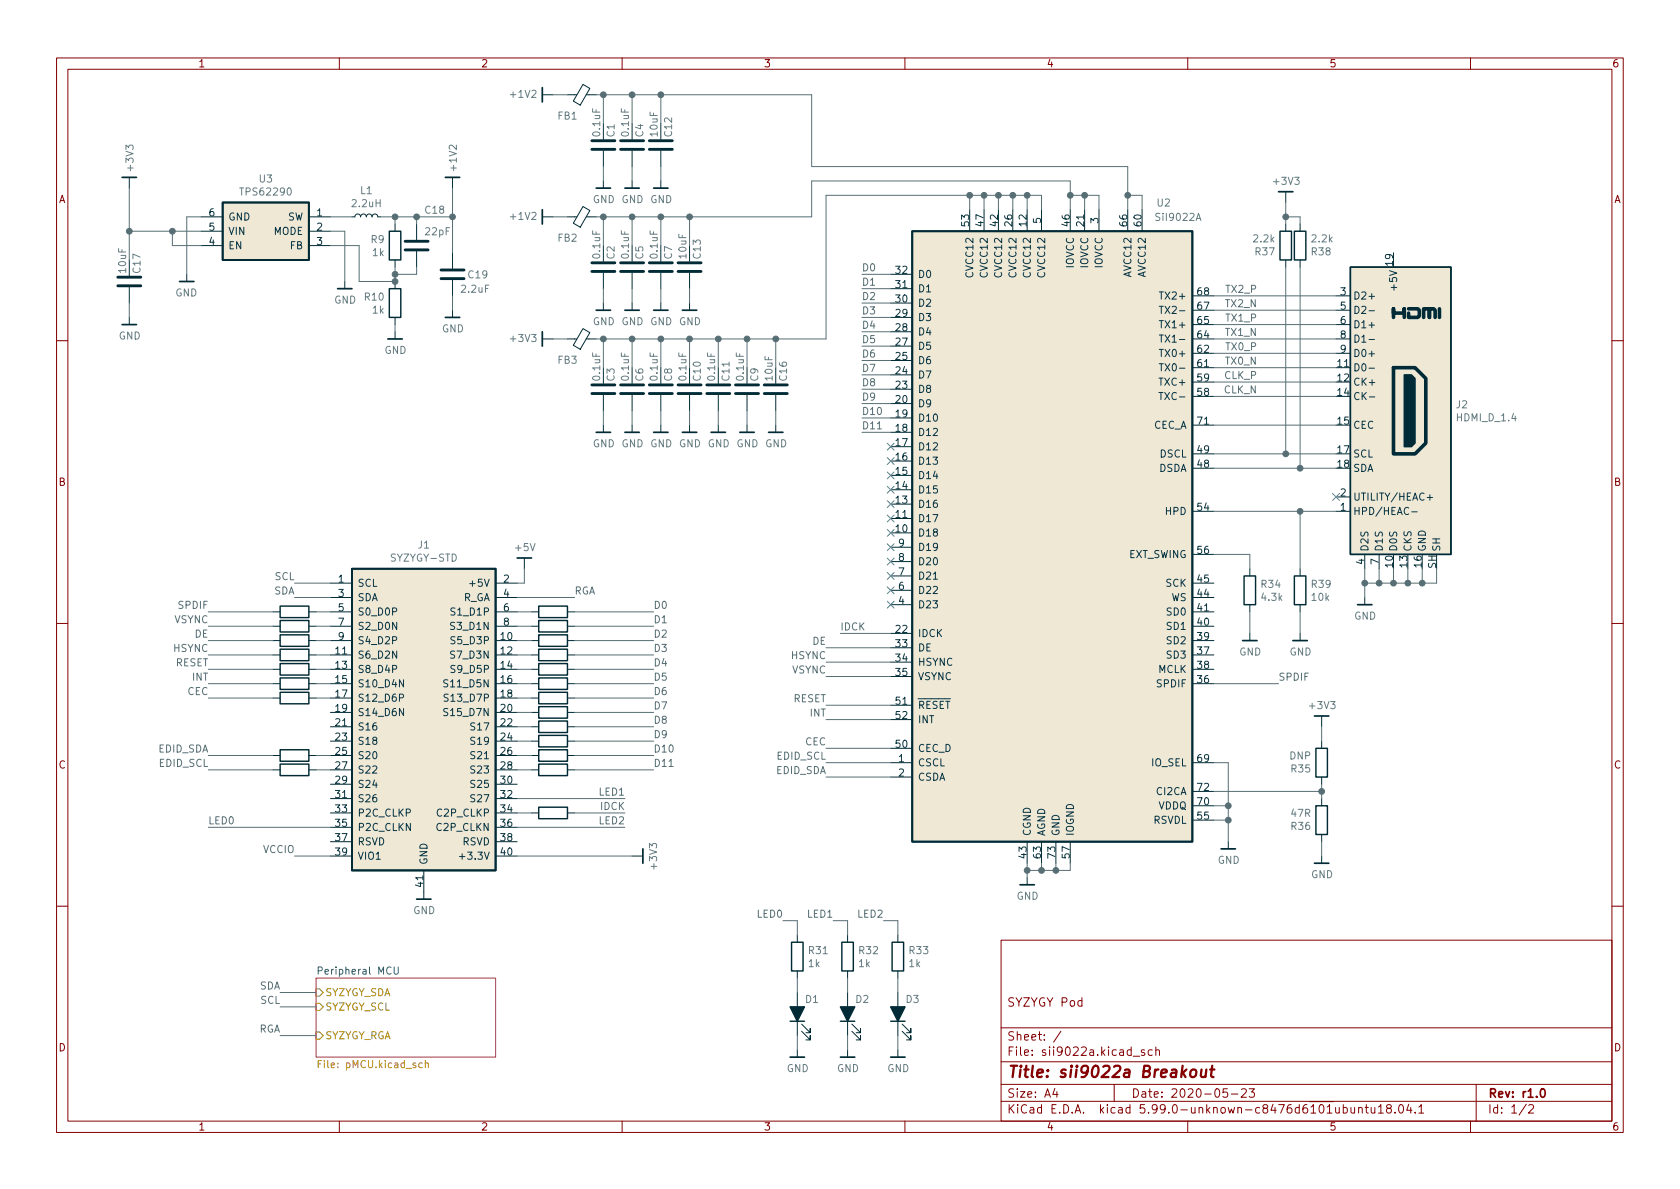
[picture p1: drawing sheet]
<svg xmlns="http://www.w3.org/2000/svg" width="297mm" height="210mm" viewBox="0 0 297 210" stroke-linecap="round" stroke-linejoin="round" font-family="sans-serif">
<g fill="none" stroke="#840000" stroke-width=".18">
<path d="M10 10.2h277v190.1h-277zM12 12.2h273v186.1h-273zM60 10.2v2M110 10.2v2M160 10.2v2M210 10.2v2M260 10.2v2M10 60.2h2M285 60.2h2M10 110.2h2M285 110.2h2M10 160.2h2"/>
<path d="M177 166.3h108v32h-108zM285 160.2h2M60 198.3v2M110 198.3v2M160 198.3v2M177 194.8h108M177 191.8h108M177 187.8h108M177 181.8h108M186.5 192.5l-.4 1h1M186.9 193v1M187.6 182.4l-1.3 1.9"/>
<path d="M197 191.8v3M200.4 186.8h1.1M202.4 185.7l-.4-.1-.2 .2 .1 .3 .5 .1v.4h-.6M203.7 185.7l-.4-.1-.3 .3v.4l.1 .3h.6M204.4 185.8l.2-.2 .3 .1 .1 .9M204.4 185.1v1.5M210 198.3v2M217 192.5h-.7l-.1 .7 .2-.1 .5 .1 .2 .2-.1 .5-.2 .1-.6-.1M217.7 193.5h1.2M219.5 192.7l.6-.2 .2 .2 .1 .3-1 1h1M220.9 192.5h.9l-.5 .6 .4 .1v.7l-.2 .1h-.4l-.2-.1M237.5 195.9l.4-.1 .3 .3v.4l-.1 .3h-.6"/>
<path d="M238.9 195.8v1h.4l.2-.1M239.5 195.8v1M240.2 196l.2-.2 .4 .1 .1 .9M240.2 195.8v1M241.4 195.8h.5M241.6 195.3v1.3l.3 .2M242.4 195.8l.1 1h.4l.2-.1M243.1 195.8v1M243.7 195.8l.4-.5v1.5M243.7 196.8h.9M245.4 196l-.3-.3 .1-.2 .2-.2 .5 .1 .1 .2-.1 .2-.6 .2-.2 .3 .1 .4 .2 .1h.3l.3-.3-.1-.4-.2-.1M246.6 196.7v.1"/>
<path d="M247.5 195.4l.1-.1a.81 .81 0 0 1 .6 .7 .81 .81 0 0 1-.3 .8h-.1a.81 .81 0 0 1-.6-.6 .81 .81 0 0 1 .3-.8zM249.1 195.3l-.4 1h.9M249.4 195.8v1M250.2 196.7v.1M250.9 195.8l.4-.5v1.5M250.9 196.8h.8M260 198.3v2M261 191.8v6.5M269.9 195.3l-1.3 1.9M270.3 195.5l.6-.2 .2 .2v.3l-.9 1h.9"/>
</g>
<path d="M272.6 192.6l.1-.1a.81 .81 0 0 1 .6 .7 .81 .81 0 0 1-.3 .8h-.2a.82 .82 0 0 1-.5-.6 .82 .82 0 0 1 .3-.8z" fill="none" stroke="#840000" stroke-width=".3"/>
<path d="M210.6 189.3a.52 .52 0 0 1 .5-.2 .52 .52 0 0 1 .4 .4v.6a.55 .55 0 0 1-.6 .4 .55 .55 0 0 1-.5-.4zM212.4 189.1v1.3a.57 .57 0 0 0 .8-.1M213.3 189.1l-.2 1.4M214 189.1h.7M214.3 188.5l-.2 1.7 .1 .2 .4 .1" fill="none" stroke="#840000" stroke-width=".4"/>
<path d="M55.9 173h31.7v13.9h-31.7z" fill="none" stroke="#840084" stroke-width=".18"/>
<path d="M56.3 171.7l.6-.1 .1-.2-.1-.3-.6-.1v1.3M69.7 171v1l.2 .3 .4-.1 .1-.2v-1" fill="none" stroke="#008484" stroke-width=".18"/>
<path d="M56.3 188.1h.4M56.9 187.5h-.6v1.3M74.6 188h-.3l-.3 .2 .2 .5h.4M75.2 188.1l.2-.1h.3v.8M75.2 187.5v1.3" fill="none" stroke="#b58900" stroke-width=".18"/>
<path d="M55.9 177.4h.6l.6 .6-.6 .7h-.6zM55.9 174.9h.6l.6 .6-.6 .6h-.6zM55.9 182.5h.6l.6 .6-.6 .7h-.6z" fill="none" stroke="#859900" stroke-width=".18"/>
<g fill="none" stroke="#002b36" stroke-width=".18">
<path d="M95.9 16.8h1.9M100.3 16.8h1.7M103.1 14.9l1.2 .7-1.7 3-1.2-.7zM103.7 16.8h1.7M22.9 31.4v1.9M35.6 38.3h3.8M54.6 38.3h3.8M62.2 38.3h.5l.2-.3 .3-.2 .4 .2 .2 .3 .1-.3 .3-.2 .4 .2 .2 .3 .2-.4h.4l.3 .1 .1 .3 .1-.3 .4-.2 .4 .2 .1 .3h.5M69.8 39.6v1.3M73.7 39.6v2.8M80 31.4v1.9M95.9 38.3h1.9"/>
<path d="M100.3 38.3h1.7M103.1 36.5l1.2 .7-1.7 3-1.2-.7zM103.7 38.3h1.7M106.7 21.8v2.8M106.7 26.7v2.8M106.7 32v1.3M111.8 21.8v2.8M111.8 26.7v2.8M111.8 32v1.3M116.8 21.8v2.8M116.8 26.7v2.8M116.8 32v1.3"/>
<path d="M171.4 37.1v3.8M174 37.1v3.8M176.5 37.1v3.8M179.1 37.1v3.8M181.6 37.1v3.8M184.1 37.1v3.8M189.2 37.1v3.8M191.8 37.1v3.8M194.3 37.1v3.8M199.4 37.1v3.8M201.9 37.1v3.8M227.3 33.9v1.9"/>
<path d="M227.3 39.6v1.3M229.9 39.6v1.3M22.9 46v2.8M22.9 50.8v2.8M22.9 56.1v1.3M33 48.5v1.3M35.6 40.9h3.8M35.6 43.4h3.8M54.6 40.9h3.8M54.6 43.4h3.8M61 49.8v1.2M69.8 46v1.2"/>
<path d="M69.8 49.8v1.2M69.8 56.1v1.3M69.8 58.7v1.2M73.7 44.4v2.8M80 44.7v2.8M80 49.5v2.8M80 54.9v1.2M95.9 59.9h1.9M100.3 59.9h1.7M103.1 58.1l1.2 .7-1.7 3-1.2-.7zM103.7 59.9h1.7M106.7 43.4v2.8"/>
<path d="M106.7 48.3v2.7M106.7 53.6v1.3M111.8 43.4v2.8M111.8 48.3v2.7M111.8 53.6v1.3M116.8 43.4v2.8M116.8 48.3v2.7M116.8 53.6v1.3M121.9 43.4v2.8M121.9 48.3v2.7M121.9 53.6v1.3M157.5 58.7h3.8"/>
<path d="M157.5 56.1h3.8M157.5 53.6h3.8M157.5 51h3.8M157.5 48.5h3.8M210.8 59.9h3.8M210.8 57.4h3.8M210.8 54.9h3.8M210.8 52.3h3.8M227.3 46v1.2M229.9 46v1.2M236.2 59.9h2.6M236.2 57.4h2.6"/>
<path d="M236.2 54.9h2.6M236.2 52.3h2.6M106.7 65v2.8M106.7 69.8v2.8M106.7 75.2v1.2M111.8 65v2.8M111.8 69.8v2.8M111.8 75.2v1.2M116.8 65v2.8M116.8 69.8v2.8M116.8 75.2v1.2M121.9 65v2.8"/>
<path d="M121.9 69.8v2.8M121.9 75.2v1.2M127 65v2.8M127 69.8v2.8M127 75.2v1.2M132.1 65v2.8M132.1 69.8v2.8M132.1 75.2v1.2M137.2 65v2.8M137.2 69.8v2.8M137.2 75.2v1.2M157.5 79h3.8"/>
<path d="M157.5 76.4h3.8M157.5 73.9h3.8M157.5 71.4h3.8M157.5 68.8h3.8M157.5 66.3h3.8M157.5 63.7h3.8M157.5 61.2h3.8M210.8 70.1h3.8M210.8 67.6h3.8M210.8 65h3.8M210.8 62.5h3.8M210.8 75.2h3.8"/>
<path d="M236.2 65h2.6M236.2 62.5h2.6M92.7 98.7v1.9M157.5 94.2h3.8M157.5 91.7h3.8M157.5 89.1h3.8M157.5 86.6h3.8M157.5 84.1h3.8M157.5 81.5h3.8M157.5 99.3h3.8M157.5 96.8h3.8M210.8 82.8h3.8"/>
<path d="M210.8 80.3h3.8M210.8 90.4h3.8M210.8 98h3.8M236.2 90.4h2.6M236.2 87.9h2.6M241.3 98v2.6M243.8 98v2.6M48.3 113.3h1.2M48.3 115.8h1.2M48.3 118.4h1.2M48.3 108.2h1.2M48.3 110.7h1.2"/>
<path d="M54.6 113.3h1.3M54.6 115.8h1.3M54.6 118.4h1.3M54.6 108.2h1.3M54.6 110.7h1.3M58.4 103.1h3.8M58.4 113.3h3.8M58.4 115.8h3.8M58.4 118.4h3.8M58.4 105.7h3.8M58.4 108.2h3.8M58.4 110.7h3.8"/>
<path d="M87.6 103.1h3.8M87.6 113.3h3.8M87.6 115.8h3.8M87.6 118.4h3.8M87.6 105.7h3.8M87.6 108.2h3.8M87.6 110.7h3.8M94 113.3h1.2M94 115.8h1.2M94 118.4h1.2M94 108.2h1.2M94 110.7h1.2"/>
<path d="M100.3 113.3h1.3M100.3 115.8h1.3M100.3 118.4h1.3M100.3 108.2h1.3M100.3 110.7h1.3M157.5 112h3.8M157.5 114.5h3.8M157.5 117.1h3.8M157.5 119.6h3.8M157.5 106.9h3.8M157.5 104.4h3.8M157.5 101.8h3.8"/>
<path d="M210.8 103.1h3.8M210.8 113.3h3.8M210.8 115.8h3.8M210.8 118.4h3.8M210.8 105.7h3.8M210.8 108.2h3.8M210.8 110.7h3.8M221 100.6v1.2M221 106.9v1.3M221 112v1.3M229.9 100.6v1.2M229.9 106.9v1.3"/>
<path d="M229.9 112v1.3M241.3 105.7v1.2M48.3 136.1h1.2M48.3 120.9h1.2M48.3 123.4h1.2M48.3 133.6h1.2M54.6 136.1h1.3M54.6 120.9h1.3M54.6 123.4h1.3M54.6 133.6h1.3M58.4 136.1h3.8M58.4 120.9h3.8"/>
<path d="M58.4 123.4h3.8M58.4 126h3.8M58.4 128.5h3.8M58.4 131.1h3.8M58.4 133.6h3.8M58.4 138.7h3.8M87.6 136.1h3.8M87.6 120.9h3.8M87.6 123.4h3.8M87.6 126h3.8M87.6 128.5h3.8M87.6 131.1h3.8"/>
<path d="M87.6 133.6h3.8M87.6 138.7h3.8M94 136.1h1.2M94 120.9h1.2M94 123.4h1.2M94 126h1.2M94 128.5h1.2M94 131.1h1.2M94 133.6h1.2M100.3 136.1h1.3M100.3 120.9h1.3M100.3 123.4h1.3"/>
<path d="M100.3 126h1.3M100.3 128.5h1.3M100.3 131.1h1.3M100.3 133.6h1.3M157.5 134.9h3.8M157.5 137.4h3.8M157.5 132.3h3.8M157.5 124.7h3.8M157.5 127.2h3.8M210.8 120.9h3.8M210.8 134.9h3.8M210.8 139.9h3.8"/>
<path d="M233.7 126.6v1.9M233.7 131.1v1.2M233.7 137.4v1.3M58.4 141.2h3.8M58.4 143.8h3.8M58.4 146.3h3.8M58.4 148.8h3.8M58.4 151.4h3.8M74.9 153.9v5.1M87.6 141.2h3.8M87.6 143.8h3.8M87.6 146.3h3.8"/>
<path d="M87.6 148.8h3.8M87.6 151.4h3.8M94 143.8h1.2M100.3 143.8h1.3M111.8 151.4h1.9M181.6 148.8v3.8M181.6 155.2v1.3M184.1 148.8v3.8M186.7 148.8v3.8M189.2 148.8v3.8M210.8 145h3.8M210.8 142.5h3.8"/>
<path d="M217.2 148.8v1.3M233.7 141.2v1.3M233.7 147.6v1.2M233.7 151.4v1.2M141 165.3v1.3M141 171.7v1.3M141 175.5v7.6M149.9 165.3v1.3M149.9 171.7v1.3M149.9 175.5v7.6M158.7 165.3v1.3M158.7 171.7v1.3"/>
<path d="M158.7 175.5v7.6M141 185.7v1.2M141.7 182.4l1.6 1.5v-.8v.8h-.8M141.7 181.1l1.6 1.5v-.7v.7h-.8M149.9 185.7v1.2M150.6 182.4l1.5 1.5v-.8v.8h-.7M150.6 181.1l1.5 1.5v-.7v.7h-.7M158.7 185.7v1.2M159.5 182.4l1.5 1.5v-.8v.8h-.7M159.5 181.1l1.5 1.5v-.7v.7h-.7"/>
</g>
<g fill="none" stroke="#002b36" stroke-width=".3">
<path d="M95.9 15.5v2.5M21.6 31.4h2.5M78.7 31.4h2.6M95.9 37.1v2.5M105.4 33.3h2.5M110.5 33.3h2.5M115.6 33.3h2.5M226.1 33.9h2.5M21.6 57.4h2.5M31.7 49.8h2.6M59.7 51h2.5M68.6 59.9h2.5"/>
<path d="M78.7 56.1h2.6M95.9 58.7v2.5M105.4 54.9h2.5M110.5 54.9h2.5M115.6 54.9h2.5M120.6 54.9h2.6M105.4 76.4h2.5M110.5 76.4h2.5M115.6 76.4h2.5M120.6 76.4h2.6M125.7 76.4h2.6M130.8 76.4h2.5"/>
<path d="M135.9 76.4h2.5M91.4 98.7h2.6M219.7 113.3h2.5M228.6 113.3h2.5M240 106.9h2.6M232.4 126.6h2.5M73.7 159h2.5M113.7 150.1v2.5M180.3 156.5h2.6M215.9 150.1h2.5M232.4 152.6h2.5M139.7 186.9h2.5"/>
<path d="M148.6 186.9h2.5M157.5 186.9h2.5"/>
</g>
<g fill="none" stroke="#002b36" stroke-width=".51">
<path d="M104.6 26.4h4.1M104.6 24.9h4.1M109.7 26.4h4.1M109.7 24.9h4.1M114.8 26.4h4.1M114.8 24.9h4.1M20.8 50.5h4.1M20.8 49h4.1M71.6 44.2h4.1M71.6 42.7h4.1M78 49.3h4M78 47.7h4"/>
<path d="M104.6 48h4.1M104.6 46.5h4.1M109.7 48h4.1M109.7 46.5h4.1M114.8 48h4.1M114.8 46.5h4.1M119.9 48h4.1M119.9 46.5h4.1M104.6 69.6h4.1M104.6 68.1h4.1M109.7 69.6h4.1M109.7 68.1h4.1"/>
<path d="M114.8 69.6h4.1M114.8 68.1h4.1M119.9 69.6h4.1M119.9 68.1h4.1M125 69.6h4M125 68.1h4M130 69.6h4.1M130 68.1h4.1M135.1 69.6h4.1M135.1 68.1h4.1"/>
</g>
<g fill="none" stroke="#002b36" stroke-width=".25">
<path d="M68.8 51h2.1v5.1h-2.1zM68.8 40.9h2.1v5.1h-2.1zM226.3 40.9h2v5.1h-2zM228.9 40.9h2v5.1h-2zM238.8 47.2h17.7v50.8h-17.7zM49.5 114.8h5.1v2h-5.1zM49.5 112.3h5.1v2h-5.1zM49.5 109.7h5.1v2.1h-5.1zM49.5 107.2h5.1v2h-5.1zM49.5 119.9h5.1v2h-5.1zM49.5 117.3h5.1v2.1h-5.1zM95.2 119.9h5.1v2h-5.1z"/>
<path d="M95.2 117.3h5.1v2.1h-5.1zM95.2 114.8h5.1v2h-5.1zM95.2 109.7h5.1v2.1h-5.1zM95.2 107.2h5.1v2h-5.1zM95.2 112.3h5.1v2h-5.1zM220 101.8h2v5.1h-2zM228.9 101.8h2v5.1h-2zM49.5 135.1h5.1v2.1h-5.1zM49.5 132.6h5.1v2h-5.1zM49.5 122.4h5.1v2.1h-5.1zM95.2 127.5h5.1v2h-5.1zM95.2 132.6h5.1v2h-5.1z"/>
<path d="M95.2 130h5.1v2.1h-5.1zM95.2 135.1h5.1v2.1h-5.1zM95.2 125h5.1v2h-5.1zM95.2 122.4h5.1v2.1h-5.1zM232.7 132.3h2v5.1h-2zM95.2 142.7h5.1v2.1h-5.1zM232.7 142.5h2v5.1h-2zM140 166.6h2v5.1h-2zM148.8 166.6h2.1v5.1h-2.1zM157.7 166.6h2.1v5.1h-2.1zM139.7 180.6h2.5M148.6 180.6h2.5"/>
<path d="M157.5 180.6h2.5"/>
</g>
<g fill="#eee8d5" stroke="#eee8d5" stroke-width=".18">
<path d="M62.2 100.6h25.4v53.3h-25.4z"/>
<path d="M39.4 35.8h15.2v10.2h-15.2z"/>
<path d="M161.3 40.9h49.5v107.9h-49.5z"/>
<path d="M238.8 47.2h17.7v50.8h-17.7z"/>
</g>
<path d="M39.4 35.8h15.2v10.2h-15.2zM161.3 40.9h49.5v107.9h-49.5zM62.2 100.6h25.4v53.3h-25.4z" fill="none" stroke="#002b36" stroke-width=".33"/>
<g fill="none" stroke="#073642" stroke-width=".18">
<path d="M205 59.2h.7M205 54.2h.7M205.3 54.2v1.2M205.3 59.2v1.3M242.1 54.9h.9M204.9 69.4h.7M205 64.3h.7M205.3 64.3v1.3M242.1 65.1h.9M242.1 60h.9M242.1 70.2h1M249.6 90.5h1"/>
<path d="M252.3 88h1M79.2 122.8l-.4-.1-.2 .2v.3l.5 .3 .1 .3-.2 .2h-.5M81.2 151.5h1"/>
</g>
<g fill="#002b36" stroke="#002b36" stroke-width=".25">
<path d="M139.7 178h2.5l-1.2 2.6z"/>
<path d="M157.5 178h2.5l-1.3 2.6z"/>
<path d="M248.3 66.3h1.3l.6 .6v11.5l-.6 .6h-1.3z"/>
<path d="M148.6 178h2.5l-1.2 2.6z"/>
</g>
<path d="M246.4 56.1v-1.5v.8h1.9v-.8v1.5M249 54.6h1.7l.3 .3v1l-.3 .2h-1.7v-.7M251.7 56.1v-1.5h1v1.5v-1.5h.8l.2 .3v1.2M254.5 54.6v1.5M246.4 65h3.8l1.9 1.9v11.5l-1.9 1.9h-3.8z" fill="none" stroke="#002b36" stroke-width=".63"/>
<g fill="none" stroke="#586e75" stroke-width=".18">
<path d="M97.8 16.8h2.5M105.4 16.8h38.1v12.7h55.9v7.6M106.7 16.8v5M111.8 16.8v5M116.8 16.8v5M22.9 33.3v12.7M35.6 38.3h-2.6v10.2M58.4 38.3h3.8M67.3 38.3h12.7M69.8 38.3v1.3M73.7 38.3v1.3M80 33.3v11.4"/>
<path d="M97.8 38.3h2.5M106.7 29.5v2.5M106.7 38.3v5.1M111.8 29.5v2.5M111.8 38.3v5.1M116.8 29.5v2.5M116.8 38.3v5.1M121.9 38.3v5.1M171.4 34.5v2.6M174 34.5v2.6M176.5 34.5v2.6M179.1 34.5v2.6"/>
<path d="M181.6 34.5v2.6M184.1 37.1v-2.6h-38.1v25.4h-40.6M189.2 34.5h5.1v2.6M189.2 37.1v-5.1h-45.7v6.3h-38.1M191.8 34.5v2.6M199.4 34.5h2.5v2.6M227.3 38.3h2.6v1.3M227.3 35.8v3.8M22.9 40.9h12.7M22.9 53.6v2.5M30.5 40.9v2.5h5.1M58.4 43.4h5.1v6.4h6.3v-2.6"/>
<path d="M58.4 40.9h2.6v8.9M69.8 57.4v1.3M73.7 47.2v1.3h-3.9M80 52.3v2.6M97.8 59.9h2.5M106.7 51v2.6M106.7 59.9v5.1M111.8 51v2.6M111.8 59.9v5.1M116.8 51v2.6M116.8 59.9v5.1M121.9 51v2.6"/>
<path d="M121.9 59.9v5.1M127 59.9v5.1M132.1 59.9v5.1M137.2 59.9v5.1M152.4 51h5.1M152.4 53.6h5.1M152.4 56.1h5.1M152.4 58.7h5.1M152.4 48.5h5.1M214.6 59.9h21.6M214.6 57.4h21.6M214.6 54.9h21.6"/>
<path d="M214.6 52.3h21.6M227.3 47.2v33.1M229.9 47.2v35.6M106.7 72.6v2.6M111.8 72.6v2.6M116.8 72.6v2.6M121.9 72.6v2.6M127 72.6v2.6M132.1 72.6v2.6M137.2 72.6v2.6M152.4 61.2h5.1M152.4 63.7h5.1"/>
<path d="M152.4 73.9h5.1M152.4 71.4h5.1M152.4 68.8h5.1M152.4 66.3h5.1M152.4 76.4h5.1M214.6 62.5h21.6M214.6 75.2h21.6M214.6 70.1h21.6M214.6 67.6h21.6M214.6 65h21.6M214.6 98h6.4v2.6M214.6 90.4h21.6"/>
<path d="M214.6 80.3h21.6M214.6 82.8h21.6M229.9 90.4v10.2M36.8 110.7h11.5M36.8 108.2h11.5M36.8 118.4h11.5M36.8 113.3h11.5M36.8 115.8h11.5M52.1 103.1h6.3M52.1 105.7h6.3M55.9 110.7h2.5M55.9 108.2h2.5"/>
<path d="M55.9 118.4h2.5M55.9 113.3h2.5M55.9 115.8h2.5M91.4 110.7h2.6M91.4 108.2h2.6M91.4 118.4h2.6M91.4 113.3h2.6M91.4 105.7h10.2M91.4 115.8h2.6M92.7 100.6v2.5h-1.3M101.6 110.7h14M101.6 108.2h14"/>
<path d="M101.6 118.4h14M101.6 113.3h14M101.6 115.8h14M146 119.6h11.5M146 117.1h11.5M146 114.5h11.5M148.6 112h8.9M221 108.2v3.8M229.9 108.2v3.8M241.3 100.6v5.1M243.8 100.6v2.5M246.4 100.6v2.5"/>
<path d="M248.9 100.6v2.5M251.5 100.6v2.5M254 100.6v2.5h-12.7M36.8 120.9h11.5M36.8 136.1h11.5M36.8 133.6h11.5M36.8 123.4h11.5M55.9 120.9h2.5M55.9 136.1h2.5M55.9 133.6h2.5M55.9 123.4h2.5M91.4 120.9h2.6"/>
<path d="M91.4 136.1h2.6M91.4 133.6h2.6M91.4 123.4h2.6M91.4 131.1h2.6M91.4 128.5h2.6M91.4 126h2.6M101.6 120.9h14M101.6 136.1h14M101.6 133.6h14M101.6 123.4h14M101.6 131.1h14M101.6 128.5h14"/>
<path d="M101.6 126h14M146 134.9h11.5M146 137.4h11.5M146 132.3h11.5M146 127.2h11.5M146 124.7h11.5M214.6 139.9h19.1M214.6 120.9h11.5M214.6 134.9h2.6v13.9M233.7 128.5v2.6M233.7 138.7v2.5M36.8 146.3h21.6"/>
<path d="M52.1 151.4h6.3M91.4 151.4h20.4M91.4 143.8h2.6M91.4 146.3h19.1M91.4 141.2h19.1M101.6 143.8h8.9M181.6 152.6v2.6M184.1 152.6v1.3M186.7 152.6v1.3M189.2 152.6v1.3h-7.6M214.6 142.5h2.6M214.6 145h2.6"/>
<path d="M233.7 148.8v2.6M49.5 175.5h6.4M49.5 178h6.4M138.4 162.8h2.6v2.5M141 173v2.5M147.3 162.8h2.6v2.5M149.9 173v2.5M156.2 162.8h2.5v2.5M158.7 173v2.5M49.5 183.1h6.4M141 183.1v2.6M149.9 183.1v2.6"/>
<path d="M158.7 183.1v2.6"/>
</g>
<g fill="none" stroke="#268bd2" stroke-width=".18">
<path d="M156.9 78.4l1.2 1.2M158.1 78.4l-1.2 1.2M156.9 80.9l1.2 1.2M156.9 93.6l1.2 1.2M156.9 83.5l1.2 1.2M156.9 91.1l1.2 1.2M156.9 86l1.2 1.2M156.9 98.7l1.2 1.2M156.9 96.2l1.2 1.2M156.9 88.5l1.2 1.3M158.1 80.9l-1.2 1.2M158.1 93.6l-1.2 1.2"/>
<path d="M158.1 83.5l-1.2 1.2M158.1 91.1l-1.2 1.2M158.1 86l-1.2 1.2M158.1 98.7l-1.2 1.2M158.1 96.2l-1.2 1.2M158.1 88.5l-1.2 1.3M235.6 87.3l1.2 1.2M236.8 87.3l-1.2 1.2M156.9 106.3l1.2 1.2M156.9 101.2l1.2 1.3M156.9 103.8l1.2 1.2M158.1 106.3l-1.2 1.2"/>
<path d="M158.1 101.2l-1.2 1.3M158.1 103.8l-1.2 1.2"/>
</g>
<g fill="#586e75" stroke="#586e75" stroke-width=".18">
<circle cx="22.9" cy="40.9" r=".51"/>
<circle cx="30.5" cy="40.9" r=".51"/>
<circle cx="69.9" cy="38.3" r=".51"/>
<circle cx="73.7" cy="38.3" r=".51"/>
<circle cx="80" cy="38.3" r=".51"/>
<circle cx="69.9" cy="48.5" r=".51"/>
<circle cx="69.9" cy="49.8" r=".51"/>
<circle cx="116.8" cy="38.3" r=".51"/>
<circle cx="121.9" cy="38.3" r=".51"/>
<circle cx="106.7" cy="16.8" r=".51"/>
<circle cx="106.7" cy="38.3" r=".51"/>
<circle cx="116.8" cy="16.8" r=".51"/>
<circle cx="111.8" cy="16.8" r=".51"/>
<circle cx="111.8" cy="38.3" r=".51"/>
<circle cx="111.8" cy="59.9" r=".51"/>
<circle cx="116.8" cy="59.9" r=".51"/>
<circle cx="106.7" cy="59.9" r=".51"/>
<circle cx="121.9" cy="59.9" r=".51"/>
<circle cx="189.2" cy="34.5" r=".51"/>
<circle cx="191.8" cy="34.5" r=".51"/>
<circle cx="199.4" cy="34.5" r=".51"/>
<circle cx="227.3" cy="38.3" r=".51"/>
<circle cx="181.6" cy="34.5" r=".51"/>
<circle cx="227.3" cy="80.3" r=".51"/>
<circle cx="229.9" cy="82.8" r=".51"/>
<circle cx="181.6" cy="153.9" r=".51"/>
<circle cx="184.2" cy="153.9" r=".51"/>
<circle cx="217.2" cy="145" r=".51"/>
<circle cx="186.7" cy="153.9" r=".51"/>
<circle cx="233.7" cy="139.9" r=".51"/>
<circle cx="217.2" cy="142.5" r=".51"/>
<circle cx="127" cy="59.9" r=".51"/>
<circle cx="132.1" cy="59.9" r=".51"/>
<circle cx="137.2" cy="59.9" r=".51"/>
<circle cx="171.5" cy="34.5" r=".51"/>
<circle cx="174" cy="34.5" r=".51"/>
<circle cx="176.5" cy="34.5" r=".51"/>
<circle cx="179.1" cy="34.5" r=".51"/>
<circle cx="229.9" cy="90.4" r=".51"/>
<circle cx="241.3" cy="103.1" r=".51"/>
<circle cx="243.8" cy="103.1" r=".51"/>
<circle cx="246.4" cy="103.1" r=".51"/>
<circle cx="248.9" cy="103.1" r=".51"/>
<circle cx="251.5" cy="103.1" r=".51"/>
</g>
<text font-size="2.8" fill="#840000" x="178" y="190.6">Title: sii9022a Breakout</text>
<g font-size="2.1" fill="#840000">
<text x="178" y="178">SYZYGY Pod</text>
<text x="178" y="184">Sheet: /</text>
<text x="178" y="186.7">File: sii9022a.kicad_sch</text>
<text x="178" y="196.9">KiCad E.D.A. kicad 5.99.0-unknown-c8476d6101ubuntu18.04.1</text>
<text x="178" y="194.1">Size: A4</text>
<text x="200" y="194.1">Date: 2020-05-23</text>
<text x="263" y="194.1">Rev: r1.0</text>
<text x="263" y="196.9">Id: 1/2</text>
</g>
<g font-size="1.8" fill="#840000">
<text x="35" y="11.9">1</text>
<text x="85" y="11.9">2</text>
<text x="135" y="11.9">3</text>
<text x="185" y="11.9">4</text>
<text x="235" y="11.9">5</text>
<text x="285" y="11.9">6</text>
<text x="10.3" y="35.9">A</text>
<text x="285.3" y="35.9">A</text>
<text x="10.3" y="85.9">B</text>
<text x="285.3" y="85.9">B</text>
<text x="10.3" y="135.9">C</text>
<text x="285.3" y="135.9">C</text>
<text x="10.3" y="185.9">D</text>
<text x="285.3" y="185.9">D</text>
<text x="35" y="199.9">1</text>
<text x="85" y="199.9">2</text>
<text x="135" y="199.9">3</text>
<text x="185" y="199.9">4</text>
<text x="235" y="199.9">5</text>
<text x="285" y="199.9">6</text>
</g>
<g font-size="1.8" fill="#657b83">
<text x="90.4" y="17.3">+1V2</text>
<text x="98.7" y="21.1">FB1</text>
<text x="106.1" y="24" transform="rotate(-90 106.1 24)">0.1uF</text>
<text x="111.2" y="24" transform="rotate(-90 111.2 24)">0.1uF</text>
<text x="108.7" y="24.2" transform="rotate(-90 108.7 24.2)">C1</text>
<text x="113.7" y="24.2" transform="rotate(-90 113.7 24.2)">C4</text>
<text x="116.3" y="24" transform="rotate(-90 116.3 24)">10uF</text>
<text x="118.8" y="24.1" transform="rotate(-90 118.8 24.1)">C12</text>
<text x="23.6" y="30" transform="rotate(-90 23.6 30)">+3V3</text>
<text x="42.8" y="34.6">TPS62290</text>
<text x="45.9" y="32.3">U3</text>
<text x="63.7" y="34.3">L1</text>
<text x="80.8" y="30" transform="rotate(-90 80.8 30)">+1V2</text>
<text x="104.8" y="35.9">GND GND GND</text>
<text x="225.3" y="32.7">+3V3</text>
<text x="62.4" y="36.6">2.2uH</text>
<text x="75.2" y="37.8">C18</text>
<text x="75.3" y="41.6">22pF</text>
<text x="90.4" y="38.9">+1V2</text>
<text x="204.6" y="39.1">SiI9022A</text>
<text x="204.6" y="36.5">U2</text>
<text x="65.6" y="43">R9</text>
<text x="65.9" y="45.3">1k</text>
<text x="98.7" y="42.7">FB2</text>
<text x="106.1" y="45.6" transform="rotate(-90 106.1 45.6)">0.1uF</text>
<text x="108.7" y="45.8" transform="rotate(-90 108.7 45.8)">C2</text>
<text x="111.2" y="45.6" transform="rotate(-90 111.2 45.6)">0.1uF</text>
<text x="113.7" y="45.8" transform="rotate(-90 113.7 45.8)">C5</text>
<text x="116.3" y="45.6" transform="rotate(-90 116.3 45.6)">0.1uF</text>
<text x="118.8" y="45.8" transform="rotate(-90 118.8 45.8)">C7</text>
<text x="121.4" y="45.6" transform="rotate(-90 121.4 45.6)">10uF</text>
<text x="123.9" y="45.7" transform="rotate(-90 123.9 45.7)">C13</text>
<text x="221.7" y="42.8">2.2k</text>
<text x="222" y="45.1">R37</text>
<text x="231.9" y="45.1">R38</text>
<text x="232" y="42.8">2.2k</text>
<text x="22.3" y="48.2" transform="rotate(-90 22.3 48.2)">10uF</text>
<text x="24.8" y="48.2" transform="rotate(-90 24.8 48.2)">C17</text>
<text x="31" y="52.4">GND</text>
<text x="59.1" y="53.7">GND</text>
<text x="64.5" y="53.1">R10</text>
<text x="81.7" y="51.8">2.2uF</text>
<text x="82.9" y="49.2">C19</text>
<text x="65.9" y="55.4">1k</text>
<text x="78.1" y="58.8">GND</text>
<text x="104.8" y="57.5">GND GND GND GND</text>
<text x="21" y="60">GND</text>
<text x="68" y="62.6">GND</text>
<text x="90.4" y="60.5">+3V3</text>
<text x="98.7" y="64.3">FB3</text>
<text x="106.1" y="67.2" transform="rotate(-90 106.1 67.2)">0.1uF</text>
<text x="108.7" y="67.4" transform="rotate(-90 108.7 67.4)">C3</text>
<text x="111.2" y="67.2" transform="rotate(-90 111.2 67.2)">0.1uF</text>
<text x="113.7" y="67.4" transform="rotate(-90 113.7 67.4)">C6</text>
<text x="116.3" y="67.2" transform="rotate(-90 116.3 67.2)">0.1uF</text>
<text x="118.8" y="67.4" transform="rotate(-90 118.8 67.4)">C8</text>
<text x="121.4" y="67.2" transform="rotate(-90 121.4 67.2)">0.1uF</text>
<text x="123.9" y="67.3" transform="rotate(-90 123.9 67.3)">C10</text>
<text x="126.4" y="67.2" transform="rotate(-90 126.4 67.2)">0.1uF</text>
<text x="129" y="67.3" transform="rotate(-90 129 67.3)">C11</text>
<text x="131.5" y="67.2" transform="rotate(-90 131.5 67.2)">0.1uF</text>
<text x="134.1" y="67.4" transform="rotate(-90 134.1 67.4)">C9</text>
<text x="136.6" y="67.2" transform="rotate(-90 136.6 67.2)">10uF</text>
<text x="139.1" y="67.3" transform="rotate(-90 139.1 67.3)">C16</text>
<text x="257.5" y="72.2">J2</text>
<text x="257.7" y="74.5">HDMI_D_1.4</text>
<text x="104.8" y="79.1">GND GND GND GND GND GND GND</text>
<text x="69.3" y="99.3">SYZYGY-STD</text>
<text x="73.9" y="97">J1</text>
<text x="91.2" y="97.4">+5V</text>
<text x="223.1" y="103.9">R34</text>
<text x="223.1" y="106.2">4.3k</text>
<text x="231.9" y="103.9">R39</text>
<text x="232" y="106.2">10k</text>
<text x="239.4" y="109.6">GND</text>
<text x="219.1" y="115.9">GND</text>
<text x="228" y="115.9">GND</text>
<text x="231.7" y="125.4">+3V3</text>
<text x="228" y="134.3">DNP</text>
<text x="228.4" y="136.6">R35</text>
<text x="228.4" y="146.7">R36</text>
<text x="228.4" y="144.4">47R</text>
<text x="116.2" y="153.5" transform="rotate(-90 116.2 153.5)">+3V3</text>
<text x="215.3" y="152.7">GND</text>
<text x="231.8" y="155.3">GND</text>
<text x="73" y="161.6">GND</text>
<text x="179.7" y="159.1">GND</text>
<text x="143" y="171">1k</text>
<text x="143.1" y="168.7">R31</text>
<text x="151.9" y="171">1k</text>
<text x="151.9" y="168.7">R32</text>
<text x="160.7" y="171">1k</text>
<text x="160.8" y="168.7">R33</text>
<text x="142.4" y="177.3">D1</text>
<text x="151.3" y="177.3">D2</text>
<text x="160.2" y="177.3">D3</text>
<text x="139.1" y="189.6">GND</text>
<text x="148" y="189.6">GND</text>
<text x="156.9" y="189.6">GND</text>
</g>
<g font-size="1.8" fill="#073642">
<text x="37" y="40.8">5</text>
<text x="37" y="38.2">6</text>
<text x="40.4" y="41.5">VIN</text>
<text x="40.4" y="39">GND</text>
<text x="48.3" y="41.5">MODE</text>
<text x="50.7" y="39">SW</text>
<text x="56" y="38.2">1</text>
<text x="56" y="40.8">2</text>
<text x="171.3" y="40" transform="rotate(-90 171.3 40)">53</text>
<text x="173.9" y="40" transform="rotate(-90 173.9 40)">47</text>
<text x="176.4" y="40" transform="rotate(-90 176.4 40)">42</text>
<text x="179" y="40" transform="rotate(-90 179 40)">26</text>
<text x="181.5" y="40" transform="rotate(-90 181.5 40)">12</text>
<text x="184" y="39.5" transform="rotate(-90 184 39.5)">5</text>
<text x="189.1" y="40" transform="rotate(-90 189.1 40)">46</text>
<text x="191.7" y="40" transform="rotate(-90 191.7 40)">21</text>
<text x="194.2" y="39.5" transform="rotate(-90 194.2 39.5)">3</text>
<text x="199.3" y="40" transform="rotate(-90 199.3 40)">66</text>
<text x="201.8" y="40" transform="rotate(-90 201.8 40)">60</text>
<text x="37" y="43.3">4</text>
<text x="40.4" y="44.1">EN</text>
<text x="51.2" y="44.1">FB</text>
<text x="56" y="43.3">3</text>
<text x="189.9" y="47.5" transform="rotate(-90 189.9 47.5)">IOVCC</text>
<text x="192.4" y="47.5" transform="rotate(-90 192.4 47.5)">IOVCC</text>
<text x="194.9" y="47.5" transform="rotate(-90 194.9 47.5)">IOVCC</text>
<text x="246.3" y="47" transform="rotate(-90 246.3 47)">19</text>
<text x="158.4" y="53.5">30</text>
<text x="158.4" y="50.9">31</text>
<text x="158.4" y="48.4">32</text>
<text x="162.3" y="51.7">D1</text>
<text x="162.3" y="49.1">D0</text>
<text x="172.1" y="48.9" transform="rotate(-90 172.1 48.9)">CVCC12</text>
<text x="174.6" y="48.9" transform="rotate(-90 174.6 48.9)">CVCC12</text>
<text x="177.2" y="48.9" transform="rotate(-90 177.2 48.9)">CVCC12</text>
<text x="179.7" y="48.9" transform="rotate(-90 179.7 48.9)">CVCC12</text>
<text x="182.2" y="48.9" transform="rotate(-90 182.2 48.9)">CVCC12</text>
<text x="184.8" y="48.9" transform="rotate(-90 184.8 48.9)">CVCC12</text>
<text x="200" y="48.9" transform="rotate(-90 200 48.9)">AVCC12</text>
<text x="202.6" y="48.9" transform="rotate(-90 202.6 48.9)">AVCC12</text>
<text x="205.5" y="53">TX2+</text>
<text x="211.7" y="52.2">68</text>
<text x="237" y="52.2">3</text>
<text x="239.3" y="53">D2+</text>
<text x="247" y="50.9" transform="rotate(-90 247 50.9)">+5V</text>
<text x="158.4" y="58.6">28</text>
<text x="158.4" y="56">29</text>
<text x="162.3" y="59.3">D4</text>
<text x="162.3" y="56.8">D3</text>
<text x="162.3" y="54.2">D2</text>
<text x="205.5" y="58">TX1+</text>
<text x="206" y="55.5">TX2-</text>
<text x="211.7" y="59.8">64</text>
<text x="211.7" y="57.3">65</text>
<text x="211.7" y="54.8">67</text>
<text x="237" y="54.8">5</text>
<text x="237" y="57.3">6</text>
<text x="237" y="59.8">8</text>
<text x="239.3" y="55.5">D2-</text>
<text x="239.3" y="58">D1+</text>
<text x="158.4" y="63.6">25</text>
<text x="158.4" y="61.1">27</text>
<text x="162.3" y="64.4">D6</text>
<text x="162.3" y="61.8">D5</text>
<text x="205.5" y="63.1">TX0+</text>
<text x="206" y="65.7">TX0-</text>
<text x="206" y="60.6">TX1-</text>
<text x="211.7" y="64.9">61</text>
<text x="211.7" y="62.4">62</text>
<text x="236.5" y="64.9">11</text>
<text x="237" y="62.4">9</text>
<text x="239.3" y="65.7">D0-</text>
<text x="239.3" y="60.6">D1-</text>
<text x="239.3" y="63.1">D0+</text>
<text x="158.4" y="71.3">20</text>
<text x="158.4" y="68.7">23</text>
<text x="158.4" y="66.2">24</text>
<text x="162.3" y="69.5">D8</text>
<text x="162.3" y="66.9">D7</text>
<text x="205.2" y="68.2">TXC+</text>
<text x="205.7" y="70.7">TXC-</text>
<text x="211.7" y="70">58</text>
<text x="211.7" y="67.5">59</text>
<text x="236.5" y="67.5">12</text>
<text x="236.5" y="70">14</text>
<text x="239.3" y="68.2">CK+</text>
<text x="239.3" y="70.7">CK-</text>
<text x="158.4" y="76.3">18</text>
<text x="158.4" y="73.8">19</text>
<text x="162.3" y="77.1">D12</text>
<text x="162.3" y="74.5">D10</text>
<text x="162.3" y="72">D9</text>
<text x="203.8" y="75.8">CEC_A</text>
<text x="211.7" y="75.1">71</text>
<text x="236.5" y="75.1">15</text>
<text x="239.3" y="75.8">CEC</text>
<text x="158.4" y="84">15</text>
<text x="158.4" y="81.4">16</text>
<text x="158.4" y="78.9">17</text>
<text x="162.3" y="82.2">D13</text>
<text x="162.3" y="79.6">D12</text>
<text x="204.8" y="83.4">DSDA</text>
<text x="205" y="80.9">DSCL</text>
<text x="211.7" y="82.7">48</text>
<text x="211.7" y="80.2">49</text>
<text x="236.5" y="80.2">17</text>
<text x="236.5" y="82.7">18</text>
<text x="239.3" y="80.9">SCL</text>
<text x="239.3" y="83.4">SDA</text>
<text x="158.4" y="89">13</text>
<text x="158.4" y="86.5">14</text>
<text x="162.3" y="89.8">D16</text>
<text x="162.3" y="87.2">D15</text>
<text x="162.3" y="84.7">D14</text>
<text x="237" y="87.8">2</text>
<text x="239.3" y="88.5">UTILITY/HEAC+</text>
<text x="158.4" y="94.1">10</text>
<text x="158.4" y="91.6">11</text>
<text x="162.3" y="94.9">D18</text>
<text x="162.3" y="92.3">D17</text>
<text x="206.1" y="91.1">HPD</text>
<text x="211.7" y="90.3">54</text>
<text x="237" y="90.3">1</text>
<text x="239.3" y="91.1">HPD/HEAC-</text>
<text x="158.9" y="101.7">7</text>
<text x="158.9" y="99.2">8</text>
<text x="158.9" y="96.7">9</text>
<text x="162.3" y="99.9">D20</text>
<text x="162.3" y="97.4">D19</text>
<text x="199.4" y="98.7">EXT_SWING</text>
<text x="211.7" y="97.9">56</text>
<text x="241.2" y="99.8" transform="rotate(-90 241.2 99.8)">4</text>
<text x="241.9" y="97.5" transform="rotate(-90 241.9 97.5)">D2S</text>
<text x="243.7" y="99.8" transform="rotate(-90 243.7 99.8)">7</text>
<text x="244.5" y="97.5" transform="rotate(-90 244.5 97.5)">D1S</text>
<text x="246.3" y="100.3" transform="rotate(-90 246.3 100.3)">10</text>
<text x="247" y="97.5" transform="rotate(-90 247 97.5)">D0S</text>
<text x="248.8" y="100.3" transform="rotate(-90 248.8 100.3)">13</text>
<text x="249.6" y="97.5" transform="rotate(-90 249.6 97.5)">CKS</text>
<text x="251.4" y="100.3" transform="rotate(-90 251.4 100.3)">16</text>
<text x="252.1" y="97.5" transform="rotate(-90 252.1 97.5)">GND</text>
<text x="253.9" y="100.5" transform="rotate(-90 253.9 100.5)">SH</text>
<text x="254.6" y="97.5" transform="rotate(-90 254.6 97.5)">SH</text>
<text x="59.8" y="103">1</text>
<text x="59.8" y="105.6">3</text>
<text x="63.2" y="103.8">SCL</text>
<text x="63.2" y="106.3">SDA</text>
<text x="81.7" y="106.3">R_GA</text>
<text x="83.4" y="103.8">+5V</text>
<text x="89" y="103">2</text>
<text x="89" y="105.6">4</text>
<text x="158.9" y="106.8">4</text>
<text x="158.9" y="104.3">6</text>
<text x="162.3" y="107.6">D23</text>
<text x="162.3" y="105">D22</text>
<text x="162.3" y="102.5">D21</text>
<text x="206.1" y="103.8">SCK</text>
<text x="207" y="106.3">WS</text>
<text x="211.7" y="105.6">44</text>
<text x="211.7" y="103">45</text>
<text x="59.8" y="108.1">5</text>
<text x="59.8" y="110.6">7</text>
<text x="59.8" y="113.2">9</text>
<text x="63.2" y="108.8">S0_D0P</text>
<text x="63.2" y="111.4">S2_D0N</text>
<text x="63.2" y="113.9">S4_D2P</text>
<text x="79.9" y="111.4">S3_D1N</text>
<text x="80" y="113.9">S5_D3P</text>
<text x="80" y="108.8">S1_D1P</text>
<text x="88.6" y="113.2">10</text>
<text x="89" y="108.1">6</text>
<text x="89" y="110.6">8</text>
<text x="158.4" y="111.9">22</text>
<text x="162.3" y="112.6">IDCK</text>
<text x="206.4" y="113.9">SD2</text>
<text x="206.4" y="111.4">SD1</text>
<text x="206.4" y="108.8">SD0</text>
<text x="211.7" y="113.2">39</text>
<text x="211.7" y="110.6">40</text>
<text x="211.7" y="108.1">41</text>
<text x="59.3" y="115.7">11</text>
<text x="59.3" y="118.3">13</text>
<text x="63.2" y="116.5">S6_D2N</text>
<text x="63.2" y="119">S8_D4P</text>
<text x="79.9" y="116.5">S7_D3N</text>
<text x="80" y="119">S9_D5P</text>
<text x="88.6" y="115.7">12</text>
<text x="88.6" y="118.3">14</text>
<text x="158.4" y="114.4">33</text>
<text x="158.4" y="117">34</text>
<text x="158.4" y="119.5">35</text>
<text x="162.3" y="115.2">DE</text>
<text x="162.3" y="117.7">HSYNC</text>
<text x="204.7" y="119">MCLK</text>
<text x="206.4" y="116.5">SD3</text>
<text x="211.7" y="115.7">37</text>
<text x="211.7" y="118.3">38</text>
<text x="59.3" y="120.8">15</text>
<text x="59.3" y="123.3">17</text>
<text x="59.3" y="125.9">19</text>
<text x="63.2" y="121.5">S10_D4N</text>
<text x="63.2" y="124.1">S12_D6P</text>
<text x="78.9" y="121.5">S11_D5N</text>
<text x="79" y="124.1">S13_D7P</text>
<text x="88.6" y="120.8">16</text>
<text x="88.6" y="123.3">18</text>
<text x="88.6" y="125.9">20</text>
<text x="158.4" y="124.6">51</text>
<text x="162.3" y="120.3">VSYNC</text>
<text x="162.3" y="125.3">RESET</text>
<text x="204.6" y="121.5">SPDIF</text>
<text x="211.7" y="120.8">36</text>
<text x="59.3" y="128.4">21</text>
<text x="59.3" y="131">23</text>
<text x="63.2" y="126.6">S14_D6N</text>
<text x="63.2" y="129.2">S16</text>
<text x="63.2" y="131.7">S18</text>
<text x="78.9" y="126.6">S15_D7N</text>
<text x="83.5" y="129.2">S17</text>
<text x="83.5" y="131.7">S19</text>
<text x="88.6" y="128.4">22</text>
<text x="88.6" y="131">24</text>
<text x="158.4" y="127.1">52</text>
<text x="162.3" y="127.9">INT</text>
<text x="59.3" y="133.5">25</text>
<text x="59.3" y="136">27</text>
<text x="63.2" y="134.2">S20</text>
<text x="63.2" y="136.8">S22</text>
<text x="83.5" y="134.2">S21</text>
<text x="83.5" y="136.8">S23</text>
<text x="88.6" y="133.5">26</text>
<text x="88.6" y="136">28</text>
<text x="158.4" y="132.2">50</text>
<text x="158.9" y="134.8">1</text>
<text x="158.9" y="137.3">2</text>
<text x="162.3" y="135.5">CSCL</text>
<text x="162.3" y="133">CEC_D</text>
<text x="203.5" y="135.5">IO_SEL</text>
<text x="211.7" y="134.8">69</text>
<text x="59.3" y="138.6">29</text>
<text x="59.3" y="141.1">31</text>
<text x="59.3" y="143.7">33</text>
<text x="63.2" y="139.3">S24</text>
<text x="63.2" y="141.9">S26</text>
<text x="83.5" y="139.3">S25</text>
<text x="83.5" y="141.9">S27</text>
<text x="88.6" y="138.6">30</text>
<text x="88.6" y="141.1">32</text>
<text x="88.6" y="143.7">34</text>
<text x="162.3" y="138">CSDA</text>
<text x="204.5" y="140.6">CI2CA</text>
<text x="204.7" y="143.1">VDDQ</text>
<text x="211.7" y="142.4">70</text>
<text x="211.7" y="139.8">72</text>
<text x="59.3" y="146.2">35</text>
<text x="59.3" y="148.7">37</text>
<text x="63.2" y="144.4">P2C_CLKP</text>
<text x="63.2" y="146.9">P2C_CLKN</text>
<text x="63.2" y="149.5">RSVD</text>
<text x="77.3" y="146.9">C2P_CLKN</text>
<text x="77.4" y="144.4">C2P_CLKP</text>
<text x="81.7" y="149.5">RSVD</text>
<text x="88.6" y="146.2">36</text>
<text x="88.6" y="148.7">38</text>
<text x="182.2" y="147.8" transform="rotate(-90 182.2 147.8)">CGND</text>
<text x="184.8" y="147.8" transform="rotate(-90 184.8 147.8)">AGND</text>
<text x="187.3" y="147.8" transform="rotate(-90 187.3 147.8)">GND</text>
<text x="189.9" y="147.8" transform="rotate(-90 189.9 147.8)">IOGND</text>
<text x="203.8" y="145.7">RSVDL</text>
<text x="211.7" y="144.9">55</text>
<text x="59.3" y="151.3">39</text>
<text x="63.2" y="152">VIO1</text>
<text x="75.6" y="152.9" transform="rotate(-90 75.6 152.9)">GND</text>
<text x="81.9" y="152">+3.3V</text>
<text x="88.6" y="151.3">40</text>
<text x="181.5" y="151.7" transform="rotate(-90 181.5 151.7)">43</text>
<text x="184" y="151.7" transform="rotate(-90 184 151.7)">63</text>
<text x="186.6" y="151.7" transform="rotate(-90 186.6 151.7)">73</text>
<text x="189.1" y="151.7" transform="rotate(-90 189.1 151.7)">57</text>
<text x="74.8" y="156.8" transform="rotate(-90 74.8 156.8)">41</text>
</g>
<g font-size="1.8" fill="#586e75">
<text x="152.4" y="48">D0</text>
<text x="152.4" y="53">D2</text>
<text x="152.4" y="50.5">D1</text>
<text x="216.8" y="51.8">TX2_P</text>
<text x="152.4" y="58.1">D4</text>
<text x="152.4" y="55.6">D3</text>
<text x="216.7" y="59.4">TX1_N</text>
<text x="216.7" y="54.3">TX2_N</text>
<text x="216.8" y="56.9">TX1_P</text>
<text x="152.4" y="65.7">D7</text>
<text x="152.4" y="63.2">D6</text>
<text x="152.4" y="60.7">D5</text>
<text x="216.7" y="64.5">TX0_N</text>
<text x="216.8" y="61.9">TX0_P</text>
<text x="152.4" y="70.8">D9</text>
<text x="152.4" y="68.3">D8</text>
<text x="216.4" y="69.6">CLK_N</text>
<text x="216.5" y="67">CLK_P</text>
<text x="152.4" y="73.4">D10</text>
<text x="152.4" y="75.9">D11</text>
<text x="31.6" y="107.7">SPDIF</text>
<text x="48.3" y="105.1">SDA</text>
<text x="48.5" y="102.6">SCL</text>
<text x="101.6" y="105.1">RGA</text>
<text x="115.6" y="107.7">D0</text>
<text x="30.7" y="110.2">VSYNC</text>
<text x="34.4" y="112.7">DE</text>
<text x="115.6" y="112.7">D2</text>
<text x="115.6" y="110.2">D1</text>
<text x="148.6" y="111.5">IDCK</text>
<text x="30.6" y="115.3">HSYNC</text>
<text x="30.9" y="117.8">RESET</text>
<text x="115.6" y="115.3">D3</text>
<text x="115.6" y="117.8">D4</text>
<text x="139.9" y="116.5">HSYNC</text>
<text x="140" y="119.1">VSYNC</text>
<text x="143.6" y="114">DE</text>
<text x="33.1" y="122.9">CEC</text>
<text x="34" y="120.4">INT</text>
<text x="115.6" y="120.4">D5</text>
<text x="115.6" y="122.9">D6</text>
<text x="115.6" y="125.4">D7</text>
<text x="140.2" y="124.2">RESET</text>
<text x="226.1" y="120.4">SPDIF</text>
<text x="115.6" y="128">D8</text>
<text x="115.6" y="130.5">D9</text>
<text x="142.3" y="131.8">CEC</text>
<text x="143.2" y="126.7">INT</text>
<text x="27.9" y="133.1">EDID_SDA</text>
<text x="28.1" y="135.6">EDID_SCL</text>
<text x="115.6" y="135.6">D11</text>
<text x="115.6" y="133.1">D10</text>
<text x="137.1" y="136.9">EDID_SDA</text>
<text x="137.3" y="134.3">EDID_SCL</text>
<text x="106" y="140.7">LED1</text>
<text x="106.2" y="143.2">IDCK</text>
<text x="36.8" y="145.8">LED0</text>
<text x="106" y="145.8">LED2</text>
<text x="46.5" y="150.8">VCCIO</text>
<text x="133.9" y="162.3">LED0</text>
<text x="142.8" y="162.3">LED1</text>
<text x="151.7" y="162.3">LED2</text>
<text x="45.8" y="175">SDA</text>
<text x="46" y="177.5">SCL</text>
<text x="45.6" y="182.6">RGA</text>
</g>
<text font-size="1.8" fill="#008484" x="56.8" y="172.3">Peripheral MCU</text>
<g font-size="1.8" fill="#859900">
<text x="57.5" y="178.7">SYZYGY_SCL</text>
<text x="57.5" y="176.1">SYZYGY_SDA</text>
<text x="57.5" y="183.8">SYZYGY_RGA</text>
</g>
<text font-size="1.8" fill="#b58900" x="56.9" y="188.9">File: pMCU.kicad_sch</text>
</svg>
